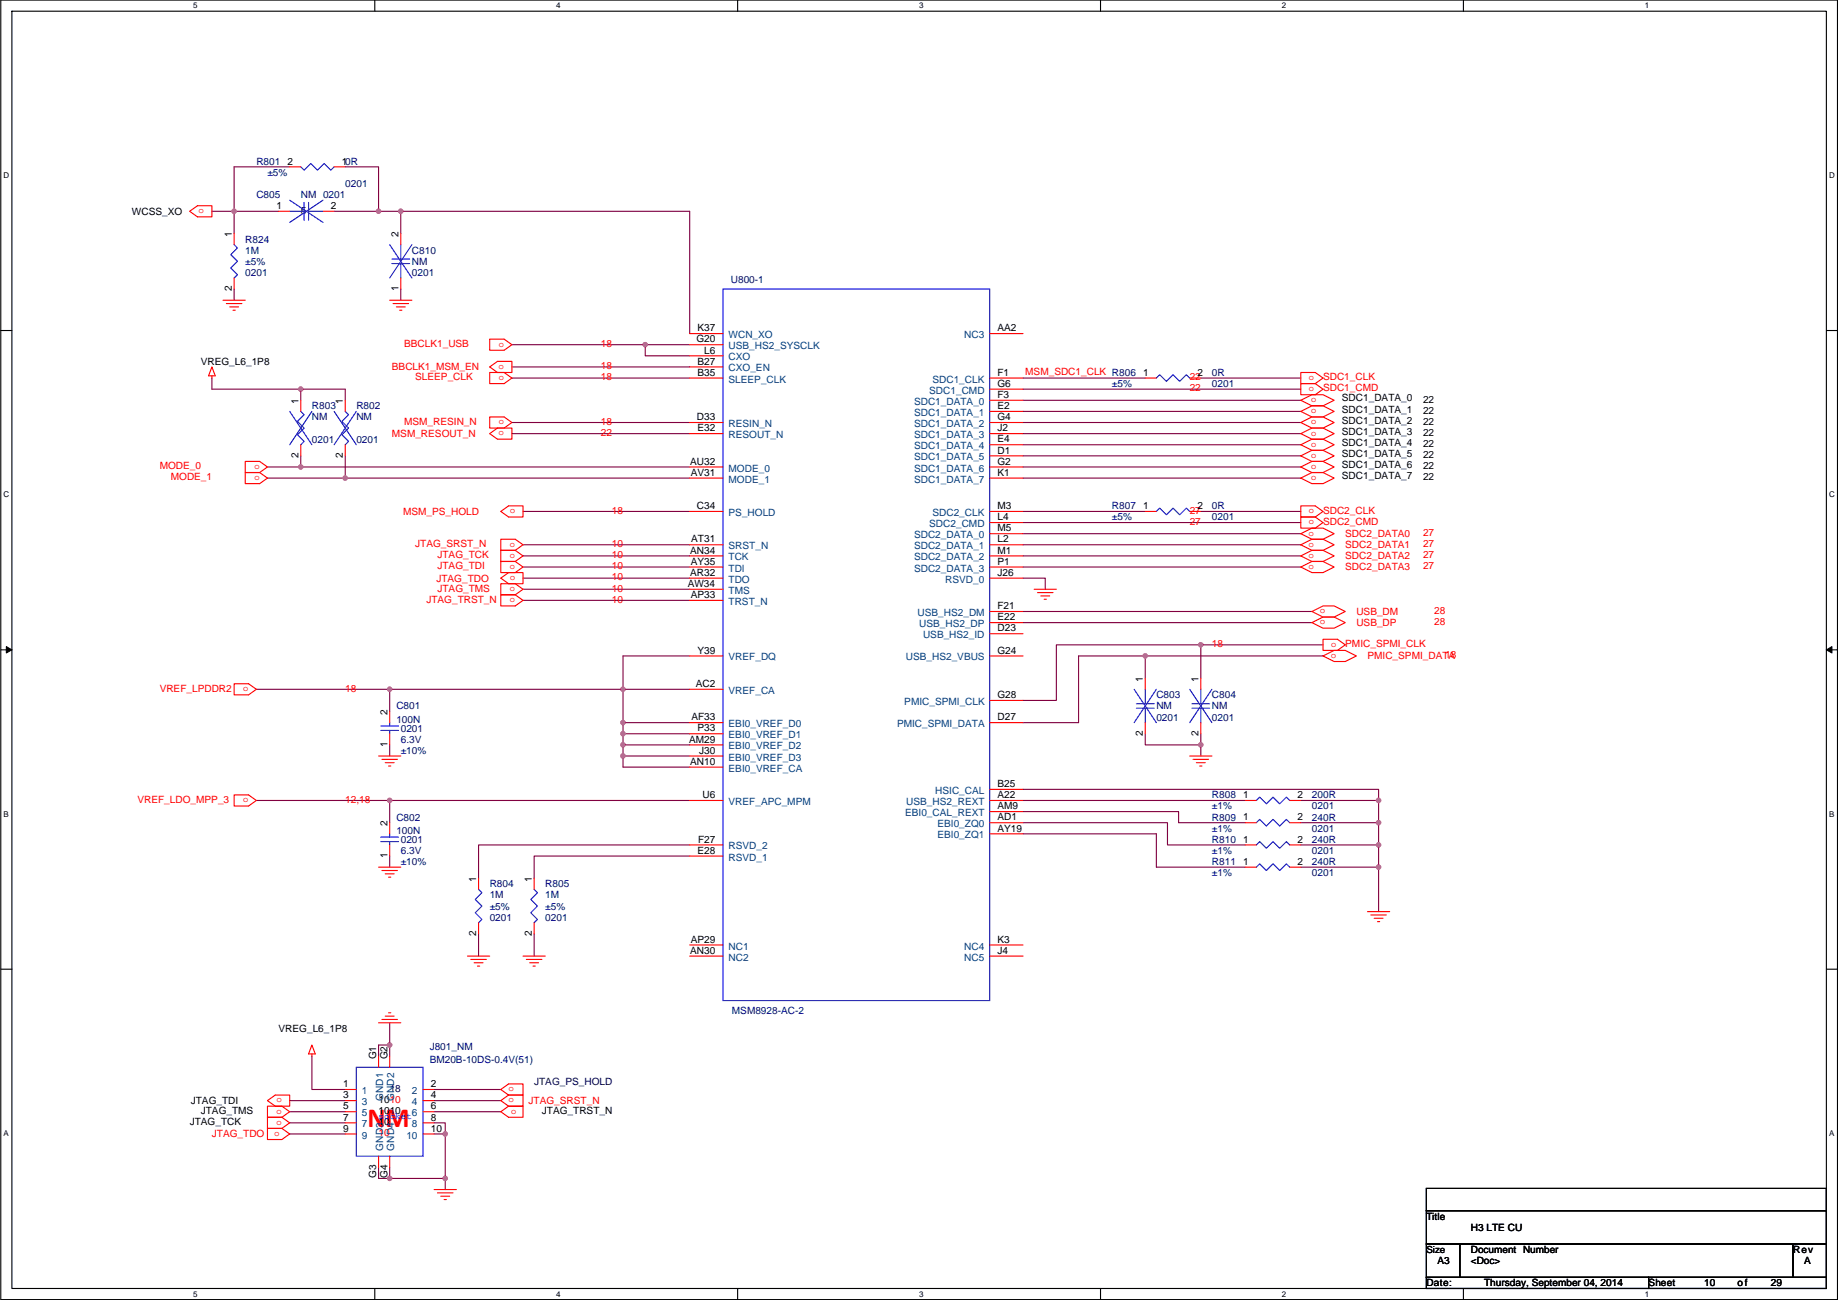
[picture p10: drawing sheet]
<svg xmlns="http://www.w3.org/2000/svg" width="420mm" height="297mm" viewBox="0 0 420 297" stroke-linecap="round" stroke-linejoin="round" font-family="sans-serif">
<path d="M.2 0h419.8v296.9h-419.8zM2.7 2.6h414.8v291.8h-414.8z" fill="none" stroke="#000" stroke-width=".25"/>
<g fill="#fff">
<path d="M44.2 .3h1v2h-1z"/>
<path d="M44.2 294.7h1v2h-1z"/>
</g>
<path d="M85.7 0v2.6M85.7 294.4v2.5" fill="none" stroke="#000" stroke-width=".25"/>
<g fill="#fff">
<path d="M127.1 .3h1v2h-1z"/>
<path d="M127.1 294.7h1v2h-1z"/>
</g>
<path d="M168.6 0v2.6M168.6 294.4v2.5" fill="none" stroke="#000" stroke-width=".25"/>
<g fill="#fff">
<path d="M210.1 .3h1v2h-1z"/>
<path d="M210.1 294.7h1v2h-1z"/>
</g>
<path d="M251.6 0v2.6M251.6 294.4v2.5" fill="none" stroke="#000" stroke-width=".25"/>
<g fill="#fff">
<path d="M293 .3h1v2h-1z"/>
<path d="M293 294.7h1v2h-1z"/>
</g>
<path d="M334.5 0v2.6M334.5 294.4v2.5" fill="none" stroke="#000" stroke-width=".25"/>
<g fill="#fff">
<path d="M376 .3h1v2h-1z"/>
<path d="M376 294.7h1v2h-1z"/>
<path d="M.8 39h1.3v2.1h-1.3z"/>
<path d="M418.1 39h1.3v2.1h-1.3z"/>
<path d="M.8 112h1.3v2h-1.3z"/>
<path d="M418.1 112h1.3v2h-1.3z"/>
</g>
<path d="M.2 75.5h2.5M417.5 75.5h2.5" fill="none" stroke="#000" stroke-width=".25"/>
<g fill="#fff">
<path d="M.8 185h1.2v2h-1.2z"/>
<path d="M418.1 185h1.2v2h-1.2z"/>
</g>
<path d="M.2 148.5h2.5M417.5 148.5h2.5" fill="none" stroke="#000" stroke-width=".25"/>
<path d="M1.4 147.7l1.3 .8-1.3 .7zM417.5 148.5l1.3-.8v1.5z" fill="#000" stroke="#000" stroke-width=".23"/>
<g fill="#fff">
<path d="M.8 257.9h1.2v2h-1.2z"/>
<path d="M418.1 257.9h1.2v2h-1.2z"/>
</g>
<path d="M.2 221.4h2.5M417.5 221.4h2.5M326.1 271.5h91.4v5.1h-91.4zM326.1 276.6h91.4v7.6h-91.4zM326.1 291.9h50.8v2.5h-50.8zM326.1 284.2h7.6v7.7h-7.6zM333.7 284.2h76.2v7.7h-76.2zM376.9 291.9h40.6v2.5h-40.6zM409.9 284.2h7.6v7.7h-7.6z" fill="none" stroke="#000" stroke-width=".25"/>
<g fill="none" stroke="#800040" stroke-width=".25">
<path d="M66.2 38.1h-12.7v10.2h-5.1M78.9 38.1h7.6v10.2M63.7 48.3h-10.2v5.1M76.4 48.3h10.1M86.5 48.3h5.1M91.6 48.3h66.1v27.9M91.6 48.3v5.1M53.5 66.1v2.5M91.6 66.1v2.5M117 78.8h30.5M147.5 78.8v2.5h10.2M147.5 78.8h10.2"/>
<path d="M48.4 86.4v2.5h20.4M68.8 91.5v-2.6h10.1v2.6M117 83.8h40.7M117 86.4h40.7M117 99.1h40.7M117 96.5h40.7M233.9 86.4h27.9M233.9 88.9h63.5M233.9 91.5h63.5M233.9 94h63.5M233.9 96.5h63.5M233.9 99.1h63.5"/>
<path d="M274.5 86.4h22.9M61.1 106.7h7.7M61.1 109.2h17.8M68.8 104.2v2.5h88.9M78.9 104.2v5h78.8M119.6 116.9h38.1M233.9 101.6h63.5M233.9 104.2h63.5M233.9 106.7h63.5M233.9 109.2h63.5M233.9 116.9h27.9M233.9 119.4h63.5"/>
<path d="M274.5 116.9h22.9M119.6 124.5h38.1M119.6 127h38.1M119.6 129.6h38.1M119.6 132.1h38.1M119.6 134.6h38.1M119.6 137.2h38.1M233.9 121.9h63.5M233.9 124.5h63.5M233.9 127h63.5M233.9 129.6h63.5M233.9 132.1h5v2.5"/>
<path d="M233.9 139.7h66M58.6 157.5h30.5M89.1 157.5v5.1M157.7 149.9h-15.3v7.6h-53.3M157.7 157.5h-15.3v7.6M233.9 142.3h66M261.8 149.9v5.1M261.8 149.9h40.6M261.8 149.9h-15.2v15.2h-12.7M274.5 147.3h27.9M274.5 147.3h-33v12.7h-7.6M274.5 147.3v7.7"/>
<path d="M89.1 170.2v2.5M142.4 172.7h15.3M142.4 172.7v2.6h15.3M157.7 165.1h-15.3v2.6M157.7 167.7h-15.3v2.5M157.7 170.2h-15.3v2.5M261.8 167.7v2.5h12.7M274.5 167.7v5M58.6 182.9h30.5M89.1 195.6v2.5M89.1 182.9v5.1M89.1 182.9h68.6"/>
<path d="M157.7 195.6h-35.6v5.1M157.7 193.1h-48.3v7.6M233.9 180.4h81.2v2.5M233.9 190.5h30.4v7.6h20.4M233.9 182.9h50.8M233.9 185.4h35.5v2.6h15.3M233.9 188h33v5.1h17.8M297.4 182.9h17.7v5.1M297.4 198.1h17.7v10.2M297.4 188h17.7v5.1M297.4 193.1h17.7M315.1 193.1v5"/>
<path d="M109.4 213.4v5.1M122.1 213.4v5.1M89.1 238.8v2.5M89.1 233.7v5.1M89.1 238.8h-2.6v2.5M66.2 251.5h12.7M66.2 256.6h12.7M66.2 254h12.7M66.2 259.1h12.7M71.3 241.3v7.6h7.6M99.2 251.5h15.3M99.2 259.1h2.6"/>
<path d="M99.2 254h15.3M99.2 256.6h2.6v2.5M99.2 248.9h15.3M101.8 259.1v10.2M86.5 266.7v2.6h2.6M89.1 266.7v2.6h12.7v2.5"/>
</g>
<g fill="#f0f" stroke="#f0f" stroke-width=".25">
<circle cx="147.5" cy="78.7" r=".5"/>
<circle cx="68.7" cy="106.7" r=".5"/>
<circle cx="78.9" cy="109.2" r=".5"/>
<circle cx="68.7" cy="88.9" r=".5"/>
<circle cx="142.4" cy="157.5" r=".5"/>
<circle cx="142.4" cy="165.1" r=".5"/>
<circle cx="142.4" cy="167.6" r=".5"/>
<circle cx="142.4" cy="170.2" r=".5"/>
<circle cx="142.4" cy="172.7" r=".5"/>
<circle cx="89.1" cy="157.5" r=".5"/>
<circle cx="89.1" cy="182.9" r=".5"/>
<circle cx="274.5" cy="147.3" r=".5"/>
<circle cx="261.8" cy="149.9" r=".5"/>
<circle cx="274.5" cy="170.2" r=".5"/>
<circle cx="315.1" cy="182.9" r=".5"/>
<circle cx="315.1" cy="188" r=".5"/>
<circle cx="315.1" cy="193" r=".5"/>
<circle cx="315.1" cy="198.1" r=".5"/>
<circle cx="91.6" cy="48.3" r=".5"/>
<circle cx="89.1" cy="269.2" r=".5"/>
<circle cx="101.8" cy="259.1" r=".5"/>
<circle cx="101.8" cy="269.2" r=".5"/>
<circle cx="89.1" cy="238.8" r=".5"/>
<circle cx="53.5" cy="48.3" r=".5"/>
<circle cx="86.5" cy="48.3" r=".5"/>
</g>
<g fill="none" stroke="#f00" stroke-width=".25">
<path d="M66.2 38.1h2.6M76.4 38.1h2.5M43.4 48.3l1.7-1.3h3.3v2.6h-3.3zM53.5 53.4v2.5M63.7 48.3h2.5M73.8 48.3h2.6M91.6 53.4v2.5M51 68.6h5.1M51.7 69.4h3.6M52.5 70.1h2M53.3 70.9h.5M53.5 63.5v2.6"/>
<path d="M89.1 68.6h5.1M89.8 69.4h3.6M90.6 70.1h2M91.4 70.9h.5M91.6 63.5v2.6M111.9 77.5h3.3l1.8 1.3-1.8 1.2h-3.3zM157.7 76.2h7.6M157.7 78.8h7.6M226.2 76.2h7.7M48.4 83.8l.8 2.1h-1.5zM48.4 85.9v.5M68.8 91.5v2.5"/>
<path d="M78.9 91.5v2.5M111.9 85.1h3.3l1.8 1.3-1.8 1.3h-3.3zM111.9 95.3h3.3l1.8 1.2-1.8 1.3h-3.3zM111.9 83.8l1.8-1.2h3.3v2.5h-3.3zM111.9 99.1l1.8-1.3h3.3v2.6h-3.3zM157.7 81.3h7.6M157.7 83.8h7.6M157.7 86.4h7.6M157.7 96.5h7.6M157.7 99.1h7.6M226.2 86.4h7.7M226.2 88.9h7.7"/>
<path d="M226.2 91.5h7.7M226.2 94h7.7M226.2 96.5h7.7M226.2 99.1h7.7M261.8 86.4h2.5M272 86.4h2.5M297.4 85.1h3.3l1.7 1.3-1.7 1.3h-3.3zM297.4 87.7h3.3l1.7 1.2-1.7 1.3h-3.3zM297.4 91.5l2.5-1.3h2.5l2.6 1.3-2.6 1.2h-2.5zM297.4 94l2.5-1.3h2.5l2.6 1.3-2.6 1.3h-2.5zM297.4 96.5l2.5-1.2h2.5l2.6 1.2-2.6 1.3h-2.5zM297.4 99.1l2.5-1.3h2.5l2.6 1.3-2.6 1.3h-2.5z"/>
<path d="M56.1 105.4h3.3l1.7 1.3-1.7 1.3h-3.3zM56.1 108h3.3l1.7 1.2-1.7 1.3h-3.3zM68.8 101.6v2.6M78.9 101.6v2.6M114.5 116.9l1.8-1.3h3.3v2.5h-3.3zM157.7 106.7h7.6M157.7 109.2h7.6M157.7 116.9h7.6M226.2 101.6h7.7M226.2 104.2h7.7M226.2 106.7h7.7M226.2 109.2h7.7"/>
<path d="M226.2 116.9h7.7M226.2 119.4h7.7M261.8 116.9h2.5M272 116.9h2.5M297.4 115.6h3.3l1.7 1.3-1.7 1.2h-3.3zM297.4 118.1h3.3l1.7 1.3-1.7 1.3h-3.3zM297.4 101.6l2.5-1.2h2.5l2.6 1.2-2.6 1.3h-2.5zM297.4 104.2l2.5-1.3h2.5l2.6 1.3-2.6 1.2h-2.5zM297.4 106.7l2.5-1.3h2.5l2.6 1.3-2.6 1.3h-2.5zM297.4 109.2l2.5-1.2h2.5l2.6 1.2-2.6 1.3h-2.5zM114.5 123.2h3.3l1.8 1.3-1.8 1.3h-3.3zM114.5 133.4h3.3l1.8 1.2-1.8 1.3h-3.3z"/>
<path d="M114.5 135.9h3.3l1.8 1.3-1.8 1.3h-3.3zM114.5 128.3h3.3l1.8 1.3-1.8 1.2h-3.3zM114.5 132.1l1.8-1.3h3.3v2.6h-3.3zM117.8 125.8h-3.3v2.5h3.3M117.8 125.8l1.8 1.2-1.8 1.3M157.7 124.5h7.6M157.7 127h7.6M157.7 129.6h7.6M157.7 132.1h7.6M157.7 134.6h7.6M157.7 137.2h7.6M226.2 121.9h7.7"/>
<path d="M226.2 124.5h7.7M226.2 127h7.7M226.2 129.6h7.7M226.2 132.1h7.7M226.2 139.7h7.7M236.4 134.6h5.1M237.2 135.4h3.5M237.9 136.2h2.1M238.7 136.9h.5M297.4 121.9l2.5-1.2h2.5l2.6 1.2-2.6 1.3h-2.5zM297.4 124.5l2.5-1.3h2.5l2.6 1.3-2.6 1.3h-2.5zM297.4 127l2.5-1.2h2.5l2.6 1.2-2.6 1.3h-2.5z"/>
<path d="M297.4 129.6l2.5-1.3h2.5l2.6 1.3-2.6 1.2h-2.5zM299.9 139.7l2.5-1.2h2.6l2.5 1.2-2.5 1.3h-2.6zM53.5 156.2h3.3l1.8 1.3-1.8 1.3h-3.3zM157.7 149.9h7.6M157.7 157.5h7.6M226.2 142.3h7.7M226.2 144.8h7.7M226.2 149.9h7.7M261.8 155v2.5M274.5 155v2.5M299.9 142.3l2.5-1.3h2.6l2.5 1.3-2.5 1.2h-2.6zM302.4 149.9l2.6-1.3h2.5l2.6 1.3-2.6 1.3h-2.5z"/>
<path d="M302.4 146.1h3.3l1.8 1.2-1.8 1.3h-3.3zM86.5 172.7h5.1M87.3 173.5h3.6M88.1 174.3h2M88.8 175h.5M89.1 167.7v2.5M89.1 162.6v2.5M157.7 165.1h7.6M157.7 167.7h7.6M157.7 170.2h7.6M157.7 172.7h7.6M157.7 175.3h7.6"/>
<path d="M226.2 160h7.7M226.2 165.1h7.7M261.8 165.1v2.6M272 172.7h5M272.7 173.5h3.6M273.5 174.3h2M274.2 175h.6M274.5 165.1v2.6M53.5 181.6h3.3l1.8 1.3-1.8 1.3h-3.3zM86.5 198.1h5.1M87.3 198.9h3.6M88.1 199.7h2"/>
<path d="M89.1 193.1v2.5M89.1 188v2.5M157.7 182.9h7.6M157.7 193.1h7.6M157.7 195.6h7.6M226.2 180.4h7.7M226.2 182.9h7.7M226.2 185.4h7.7M226.2 188h7.7M226.2 190.5h7.7M284.7 193.1h2.5M284.7 198.1h2.5"/>
<path d="M284.7 182.9h2.5M284.7 188h2.5M294.8 193.1h2.6M294.8 198.1h2.6M294.8 182.9h2.6M294.8 188h2.6M88.8 200.4h.5M106.9 218.5h5M107.6 219.2h3.6M108.4 220h2M109.4 200.7v2.5M109.4 210.8v2.6"/>
<path d="M119.6 218.5h5M120.3 219.2h3.6M121.1 220h2M122.1 200.7v2.5M122.1 210.8v2.6M157.7 215.9h7.6M157.7 218.5h7.6M226.2 215.9h7.7M226.2 218.5h7.7M312.6 208.3h5.1M313.4 209.1h3.5M314.1 209.8h2.1"/>
<path d="M314.9 210.6h.5M71.3 238.8l.8 2h-1.6zM86.5 233.7h5.1M87.3 232.9h3.6M88.1 232.2h2M88.8 231.4h.5M109.1 220.7h.6M121.8 220.7h.6M61.1 251.5l1.8-1.3h3.3v2.6h-3.3zM61.1 257.8h3.3l1.8 1.3-1.8 1.3h-3.3zM61.1 252.8h3.3l1.8 1.2-1.8 1.3h-3.3zM64.4 255.3l1.8 1.3-1.8 1.2"/>
<path d="M64.4 255.3h-3.3v2.5h3.3M71.3 240.8v.5M78.9 248.9h2.6M78.9 251.5h2.6M78.9 254h2.6M78.9 256.6h2.6M78.9 259.1h2.6M86.5 241.3v2.6M89.1 241.3v2.6M96.7 248.9h2.5M96.7 251.5h2.5M96.7 254h2.5"/>
<path d="M96.7 256.6h2.5M96.7 259.1h2.5M114.5 254l1.8-1.2h3.3v2.5h-3.3zM114.5 248.9l1.8-1.2h3.3v2.5h-3.3zM116.3 250.2l-1.8 1.3 1.8 1.3M116.3 250.2h3.3v2.6h-3.3M86.5 264.2v2.5M89.1 264.2v2.5M99.2 271.8h5.1M100 272.6h3.6M100.8 273.3h2M101.5 274.1h.5"/>
</g>
<g fill="none" stroke="#00f" stroke-width=".25">
<path d="M68.8 38.1l.7 .8 1.5-1.5 1.6 1.5 1.5-1.5 1.5 1.5 .8-.8M53.5 55.9l.8 .8-1.5 1.5 1.5 1.5-1.5 1.5 1.5 1.6-.8 .7M66.2 45.7l7.6 5.1M66.2 48.3h3.3M69.5 46.2v4.1M70.5 46.2v4.1M70.5 48.3h3.3M73.8 45.7l-7.6 5.1M89.1 55.9l5.1 7.6M89.6 59.2h4.1M91.6 55.9v3.3M94.2 55.9l-5.1 7.6"/>
<path d="M89.6 60.2h4.1M91.6 60.2v3.3M165.3 66.1h60.9v162.5h-60.9zM66.2 94l5.1 7.6M68.8 94l.7 .8-1.5 1.5 1.5 1.5-1.5 1.5 1.5 1.6-.7 .7M71.3 94l-5.1 7.6M76.4 94l5.1 7.6M78.9 94l.8 .8-1.5 1.5 1.5 1.5-1.5 1.5 1.5 1.6-.8 .7M81.5 94l-5.1 7.6M264.3 86.4l.8-.8 1.5 1.5 1.5-1.5 1.6 1.5 1.5-1.5 .8 .8M264.3 116.9l.8-.8 1.5 1.5 1.5-1.5 1.6 1.5 1.5-1.5 .8 .8M259.3 157.5l5 7.6"/>
<path d="M261.8 157.5v3.3M264.3 157.5l-5 7.6M272 157.5l5 7.6M274.5 157.5v3.3M277 157.5l-5 7.6M87 166.9h4.1M87 165.9h4.1M89.1 166.9v.8M89.1 165.1v.8M259.8 160.8h4M259.8 161.8h4M261.8 161.8v3.3"/>
<path d="M272.5 160.8h4M272.5 161.8h4M274.5 161.8v3.3M87 192.3h4.1M87 191.3h4.1M89.1 192.3v.8M89.1 190.5v.8M287.2 193.1l.8-.8 1.5 1.5 1.5-1.5 1.5 1.5 1.6-1.5 .7 .8M287.2 198.1l.8-.7 1.5 1.5 1.5-1.5 1.5 1.5 1.6-1.5 .7 .7M287.2 182.9l.8-.8 1.5 1.6 1.5-1.6 1.5 1.6 1.6-1.6 .7 .8M287.2 188l.8-.8 1.5 1.5 1.5-1.5 1.5 1.5 1.6-1.5 .7 .8M109.4 203.2l.8 .8-1.6 1.5 1.6 1.5-1.6 1.6 1.6 1.5-.8 .7"/>
<path d="M122.1 203.2l.8 .8-1.6 1.5 1.6 1.5-1.6 1.6 1.6 1.5-.8 .7M81.5 243.9h15.2v20.3h-15.2z"/>
</g>
<text font-size="6.3" fill="#f00" x="84" y="257.5">NM</text>
<g font-size="2.3" fill="#000080">
<text x="58.6" y="37.6">R801</text>
<text x="61.1" y="40.2">±5%</text>
<text x="58.6" y="45.3">C805</text>
<text x="68.8" y="45.3">NM 0201</text>
<text x="78.9" y="42.7">0201</text>
<text x="56.1" y="55.4">R824</text>
<text x="56.1" y="58">1M</text>
<text x="94.2" y="58">C810</text>
<text x="56.1" y="60.5">±5%</text>
<text x="56.1" y="63">0201</text>
<text x="94.2" y="60.5">NM</text>
<text x="94.2" y="63">0201</text>
<text x="167.1" y="64.6">U800-1</text>
<text x="254.2" y="88.4">±5%</text>
<text x="277" y="85.9">0R</text>
<text x="277" y="88.4">0201</text>
<text x="71.3" y="93.5">R803</text>
<text x="81.5" y="93.5">R802</text>
<text x="71.3" y="96.1">NM</text>
<text x="71.3" y="101.1">0201</text>
<text x="81.5" y="96.1">NM</text>
<text x="81.5" y="101.1">0201</text>
<text x="254.2" y="116.4">R807</text>
<text x="254.2" y="118.9">±5%</text>
<text x="277" y="116.4">0R</text>
<text x="277" y="118.9">0201</text>
<text x="264.3" y="159.6">C803</text>
<text x="277" y="159.6">C804</text>
<text x="90.6" y="162.1">C801</text>
<text x="90.6" y="165.1">100N</text>
<text x="91.6" y="167.2">0201</text>
<text x="264.3" y="162.1">NM</text>
<text x="264.3" y="164.6">0201</text>
<text x="277" y="162.1">NM</text>
<text x="277" y="164.6">0201</text>
<text x="91.6" y="169.7">6.3V</text>
<text x="91.6" y="172.3">±10%</text>
<text x="277" y="182.4">R808</text>
<text x="277" y="185">±1%</text>
<text x="299.9" y="182.4">200R</text>
<text x="299.9" y="185">0201</text>
<text x="90.6" y="187.5">C802</text>
<text x="90.6" y="190.5">100N</text>
<text x="277" y="187.5">R809</text>
<text x="277" y="190">±1%</text>
<text x="299.9" y="187.5">240R</text>
<text x="299.9" y="190">0201</text>
<text x="91.6" y="192.6">0201</text>
<text x="91.6" y="195.1">6.3V</text>
<text x="91.6" y="197.7">±10%</text>
<text x="277" y="192.6">R810</text>
<text x="277" y="195.1">±1%</text>
<text x="277" y="197.7">R811</text>
<text x="299.9" y="192.6">240R</text>
<text x="299.9" y="197.7">240R</text>
<text x="299.9" y="195.1">0201</text>
<text x="111.9" y="202.7">R804</text>
<text x="124.6" y="202.7">R805</text>
<text x="277" y="200.2">±1%</text>
<text x="299.9" y="200.2">0201</text>
<text x="111.9" y="205.3">1M</text>
<text x="111.9" y="207.8">±5%</text>
<text x="124.6" y="205.3">1M</text>
<text x="124.6" y="207.8">±5%</text>
<text x="111.9" y="210.4">0201</text>
<text x="124.6" y="210.4">0201</text>
<text x="167.3" y="231.7">MSM8928-AC-2</text>
<text x="98.2" y="239.8">J801_NM</text>
<text x="98.2" y="242.9">BM20B-10DS-0.4V(51)</text>
</g>
<g font-size="2.3">
<text x="65.7" y="37.6">2</text>
<text x="78.2" y="37.6">10R</text>
<text x="63.2" y="47.8">1</text>
<text x="75.6" y="47.8">2</text>
<text x="30.2" y="49.1">WCSS_XO</text>
<text x="68.8" y="48.8">5</text>
<text x="53" y="54.1" transform="rotate(-90 53 54.1)">1</text>
<text x="91.1" y="54.1" transform="rotate(-90 91.1 54.1)">2</text>
<text x="53" y="66.6" transform="rotate(-90 53 66.6)">2</text>
<text x="91.1" y="66.6" transform="rotate(-90 91.1 66.6)">1</text>
<text x="159.4" y="75.7">K37</text>
<text x="228" y="75.7">AA2</text>
<text x="45.9" y="83.4">VREG_L6_1P8</text>
<text x="159.2" y="78.2">G20</text>
<text x="159.4" y="83.3">B27</text>
<text x="161" y="80.8">L6</text>
<text x="159.4" y="85.9">B35</text>
<text x="228" y="88.4">G6</text>
<text x="228" y="85.9">F1</text>
<text x="261.3" y="85.9">1</text>
<text x="273.7" y="85.9">2</text>
<text x="68.2" y="92.2" transform="rotate(-90 68.2 92.2)">1</text>
<text x="78.4" y="92.2" transform="rotate(-90 78.4 92.2)">1</text>
<text x="228" y="90.9">F3</text>
<text x="228" y="93.5">E2</text>
<text x="306.8" y="91.7">SDC1_DATA_0</text>
<text x="306.8" y="94.3">SDC1_DATA_1</text>
<text x="325.3" y="92">22</text>
<text x="325.3" y="94.5">22</text>
<text x="159.3" y="96">D33</text>
<text x="159.4" y="98.6">E32</text>
<text x="228" y="96">G4</text>
<text x="228" y="98.6">J2</text>
<text x="228" y="101.1">E4</text>
<text x="306.8" y="96.8">SDC1_DATA_2</text>
<text x="306.8" y="99.4">SDC1_DATA_3</text>
<text x="306.8" y="101.9">SDC1_DATA_4</text>
<text x="325.3" y="97.1">22</text>
<text x="325.3" y="99.6">22</text>
<text x="68.2" y="104.7" transform="rotate(-90 68.2 104.7)">2</text>
<text x="78.4" y="104.7" transform="rotate(-90 78.4 104.7)">2</text>
<text x="157.8" y="106.2">AU32</text>
<text x="228" y="103.6">D1</text>
<text x="228" y="106.2">G2</text>
<text x="306.8" y="104.4">SDC1_DATA_5</text>
<text x="306.8" y="107">SDC1_DATA_6</text>
<text x="325.3" y="102.2">22</text>
<text x="325.3" y="104.7">22</text>
<text x="325.3" y="107.2">22</text>
<text x="157.9" y="108.7">AV31</text>
<text x="228" y="108.7">K1</text>
<text x="306.8" y="109.5">SDC1_DATA_7</text>
<text x="325.3" y="109.8">22</text>
<text x="159.3" y="116.3">C34</text>
<text x="228" y="118.9">L4</text>
<text x="228" y="116.3">M3</text>
<text x="261.3" y="116.3">1</text>
<text x="273.7" y="116.3">2</text>
<text x="158" y="124">AT31</text>
<text x="228" y="121.4">M5</text>
<text x="228" y="124">L2</text>
<text x="157.8" y="126.5">AN34</text>
<text x="157.8" y="131.6">AR32</text>
<text x="157.9" y="129">AY35</text>
<text x="228" y="126.5">M1</text>
<text x="228" y="129">P1</text>
<text x="228" y="131.6">J26</text>
<text x="157.2" y="134.1">AW34</text>
<text x="157.9" y="136.7">AP33</text>
<text x="228" y="139.2">F21</text>
<text x="228" y="141.7">E22</text>
<text x="159.5" y="149.4">Y39</text>
<text x="228" y="144.3">D23</text>
<text x="228" y="149.4">G24</text>
<text x="261.3" y="155.7" transform="rotate(-90 261.3 155.7)">1</text>
<text x="274" y="155.7" transform="rotate(-90 274 155.7)">1</text>
<text x="159.1" y="157">AC2</text>
<text x="228" y="159.5">G28</text>
<text x="88.6" y="163.3" transform="rotate(-90 88.6 163.3)">2</text>
<text x="158" y="164.6">AF33</text>
<text x="159.4" y="167.1">P33</text>
<text x="228" y="164.6">D27</text>
<text x="88.6" y="170.7" transform="rotate(-90 88.6 170.7)">1</text>
<text x="157.6" y="169.7">AM29</text>
<text x="159.8" y="172.2">J30</text>
<text x="261.3" y="168.2" transform="rotate(-90 261.3 168.2)">2</text>
<text x="274" y="168.2" transform="rotate(-90 274 168.2)">2</text>
<text x="157.8" y="174.8">AN10</text>
<text x="228" y="179.8">B25</text>
<text x="160.6" y="182.4">U6</text>
<text x="228" y="182.4">A22</text>
<text x="228" y="184.9">AM9</text>
<text x="284.2" y="182.4">1</text>
<text x="296.6" y="182.4">2</text>
<text x="88.6" y="188.7" transform="rotate(-90 88.6 188.7)">2</text>
<text x="228" y="187.5">AD1</text>
<text x="228" y="190">AY19</text>
<text x="284.2" y="187.5">1</text>
<text x="296.6" y="187.5">2</text>
<text x="88.6" y="196.1" transform="rotate(-90 88.6 196.1)">1</text>
<text x="159.4" y="195.1">E28</text>
<text x="159.6" y="192.5">F27</text>
<text x="284.2" y="192.5">1</text>
<text x="284.2" y="197.6">1</text>
<text x="296.6" y="192.5">2</text>
<text x="296.6" y="197.6">2</text>
<text x="108.9" y="201.4" transform="rotate(-90 108.9 201.4)">1</text>
<text x="121.6" y="201.4" transform="rotate(-90 121.6 201.4)">1</text>
<text x="108.9" y="213.9" transform="rotate(-90 108.9 213.9)">2</text>
<text x="121.6" y="213.9" transform="rotate(-90 121.6 213.9)">2</text>
<text x="157.9" y="215.4">AP29</text>
<text x="228" y="215.4">K3</text>
<text x="157.8" y="217.9">AN30</text>
<text x="228" y="217.9">J4</text>
<text x="63.7" y="235.8">VREG_L6_1P8</text>
<text x="86" y="242.1" transform="rotate(-90 86 242.1)">G1</text>
<text x="88.6" y="242.1" transform="rotate(-90 88.6 242.1)">G2</text>
<text x="78.4" y="248.4">1</text>
<text x="78.4" y="251">3</text>
<text x="98.5" y="248.4">2</text>
<text x="98.5" y="251">4</text>
<text x="43.4" y="257.1">JTAG_TCK</text>
<text x="43.6" y="252.3">JTAG_TDI</text>
<text x="45.9" y="254.6">JTAG_TMS</text>
<text x="78.4" y="253.5">5</text>
<text x="78.4" y="256">7</text>
<text x="86.5" y="252">1010</text>
<text x="86.5" y="257.1">10</text>
<text x="86.5" y="254.6">1010</text>
<text x="98.5" y="253.5">6</text>
<text x="98.5" y="256">8</text>
<text x="123.9" y="254.6">JTAG_TRST_N</text>
<text x="78.4" y="258.6">9</text>
<text x="98.5" y="258.6">10</text>
<text x="86" y="269" transform="rotate(-90 86 269)">G3</text>
<text x="88.6" y="269" transform="rotate(-90 88.6 269)">G4</text>
<text x="326.1" y="278.7">Title</text>
<text x="336.2" y="281.2">H3 LTE CU</text>
<text x="336.2" y="286.3">Document Number</text>
<text x="409.9" y="286.3">Rev</text>
<text x="326.1" y="293.9">Date:</text>
<text x="328.6" y="288.8">A3</text>
<text x="336.2" y="288.8">&lt;Doc&gt;</text>
<text x="339.3" y="293.9">Thursday, September 04, 2014</text>
<text x="376.9" y="293.9">Sheet</text>
<text x="389.6" y="293.9">10</text>
<text x="397.2" y="293.9">of</text>
<text x="404.8" y="293.9">29</text>
<text x="412.4" y="288.8">A</text>
</g>
<g font-size="2.3" fill="#004080">
<text x="166.5" y="77.3">WCN_XO</text>
<text x="220.4" y="77.3">NC3</text>
<text x="166.5" y="79.8">USB_HS2_SYSCLK</text>
<text x="166.5" y="82.3">CXO</text>
<text x="166.5" y="84.9">CXO_EN</text>
<text x="166.5" y="87.4">SLEEP_CLK</text>
<text x="212.4" y="90">SDC1_CMD</text>
<text x="213.2" y="87.4">SDC1_CLK</text>
<text x="208.9" y="92.5">SDC1_DATA_0</text>
<text x="208.9" y="95">SDC1_DATA_1</text>
<text x="166.5" y="97.6">RESIN_N</text>
<text x="166.5" y="100.1">RESOUT_N</text>
<text x="208.9" y="97.6">SDC1_DATA_2</text>
<text x="208.9" y="100.1">SDC1_DATA_3</text>
<text x="166.5" y="107.7">MODE_0</text>
<text x="208.9" y="102.7">SDC1_DATA_4</text>
<text x="208.9" y="105.2">SDC1_DATA_5</text>
<text x="208.9" y="107.7">SDC1_DATA_6</text>
<text x="166.5" y="110.3">MODE_1</text>
<text x="208.9" y="110.3">SDC1_DATA_7</text>
<text x="166.5" y="117.9">PS_HOLD</text>
<text x="213.2" y="117.9">SDC2_CLK</text>
<text x="166.5" y="125.5">SRST_N</text>
<text x="208.9" y="123">SDC2_DATA_0</text>
<text x="208.9" y="125.5">SDC2_DATA_1</text>
<text x="212.4" y="120.4">SDC2_CMD</text>
<text x="166.5" y="128.1">TCK</text>
<text x="166.5" y="130.6">TDI</text>
<text x="208.9" y="128.1">SDC2_DATA_2</text>
<text x="208.9" y="130.6">SDC2_DATA_3</text>
<text x="166.5" y="133.1">TDO</text>
<text x="166.5" y="135.7">TMS</text>
<text x="216.1" y="133.1">RSVD_0</text>
<text x="166.5" y="138.2">TRST_N</text>
<text x="209.8" y="140.8">USB_HS2_DM</text>
<text x="210.1" y="143.3">USB_HS2_DP</text>
<text x="211" y="145.8">USB_HS2_ID</text>
<text x="166.5" y="150.9">VREF_DQ</text>
<text x="207.1" y="150.9">USB_HS2_VBUS</text>
<text x="166.5" y="158.5">VREF_CA</text>
<text x="206.7" y="161.1">PMIC_SPMI_CLK</text>
<text x="166.5" y="166.2">EBI0_VREF_D0</text>
<text x="205.1" y="166.2">PMIC_SPMI_DATA</text>
<text x="166.5" y="168.7">EBI0_VREF_D1</text>
<text x="166.5" y="171.2">EBI0_VREF_D2</text>
<text x="166.5" y="173.8">EBI0_VREF_D3</text>
<text x="166.5" y="176.3">EBI0_VREF_CA</text>
<text x="166.5" y="183.9">VREF_APC_MPM</text>
<text x="207.2" y="183.9">USB_HS2_REXT</text>
<text x="213.8" y="181.4">HSIC_CAL</text>
<text x="206.9" y="186.5">EBI0_CAL_REXT</text>
<text x="214.3" y="189">EBI0_ZQ0</text>
<text x="214.3" y="191.6">EBI0_ZQ1</text>
<text x="166.5" y="194.1">RSVD_2</text>
<text x="166.5" y="196.6">RSVD_1</text>
<text x="166.5" y="217">NC1</text>
<text x="166.5" y="219.5">NC2</text>
<text x="220.4" y="217">NC4</text>
<text x="220.4" y="219.5">NC5</text>
<text x="82.7" y="250">1</text>
<text x="87.6" y="251.6" transform="rotate(-90 87.6 251.6)">GND1</text>
<text x="90.1" y="251.6" transform="rotate(-90 90.1 251.6)">GND2</text>
<text x="94.2" y="250">2</text>
<text x="82.7" y="252.5">3</text>
<text x="82.7" y="255.1">5</text>
<text x="82.7" y="257.6">7</text>
<text x="94.2" y="252.5">4</text>
<text x="94.2" y="255.1">6</text>
<text x="94.2" y="257.6">8</text>
<text x="82.7" y="260.1">9</text>
<text x="87.6" y="262.9" transform="rotate(-90 87.6 262.9)">GND3</text>
<text x="90.1" y="262.9" transform="rotate(-90 90.1 262.9)">GND4</text>
<text x="92.9" y="260.1">10</text>
</g>
<g font-size="2.3" fill="#f00">
<text x="92.4" y="79.3">BBCLK1_USB</text>
<text x="137.3" y="79.3">18</text>
<text x="89.6" y="84.6">BBCLK1_MSM_EN</text>
<text x="94.9" y="86.9">SLEEP_CLK</text>
<text x="137.3" y="86.9">18</text>
<text x="137.3" y="84.4">18</text>
<text x="234.4" y="85.7">MSM_SDC1_CLK R806</text>
<text x="272" y="86.9">22</text>
<text x="272" y="89.5">22</text>
<text x="302.4" y="86.9">SDC1_CLK</text>
<text x="302.4" y="89.5">SDC1_CMD</text>
<text x="89.6" y="99.9">MSM_RESOUT_N</text>
<text x="92.4" y="97.1">MSM_RESIN_N</text>
<text x="137.3" y="97.1">18</text>
<text x="137.3" y="99.6">22</text>
<text x="36.5" y="107.2">MODE_0</text>
<text x="39" y="109.8">MODE_1</text>
<text x="92.1" y="117.6">MSM_PS_HOLD</text>
<text x="139.9" y="117.4">18</text>
<text x="272" y="117.4">27</text>
<text x="272" y="119.9">27</text>
<text x="302.4" y="117.4">SDC2_CLK</text>
<text x="302.4" y="119.9">SDC2_CMD</text>
<text x="94.9" y="125">JTAG_SRST_N</text>
<text x="139.9" y="125">10</text>
<text x="307.5" y="122.7">SDC2_DATA0</text>
<text x="307.5" y="125.3">SDC2_DATA1</text>
<text x="325.3" y="122.5">27</text>
<text x="325.3" y="125">27</text>
<text x="100" y="127.6">JTAG_TCK</text>
<text x="100" y="130.1">JTAG_TDI</text>
<text x="139.9" y="127.6">10</text>
<text x="139.9" y="130.1">10</text>
<text x="307.5" y="127.8">SDC2_DATA2</text>
<text x="307.5" y="130.3">SDC2_DATA3</text>
<text x="325.3" y="127.6">27</text>
<text x="325.3" y="130.1">27</text>
<text x="97.5" y="137.7">JTAG_TRST_N</text>
<text x="99.7" y="132.9">JTAG_TDO</text>
<text x="100" y="135.2">JTAG_TMS</text>
<text x="139.9" y="132.6">10</text>
<text x="139.9" y="137.7">10</text>
<text x="139.9" y="135.2">10</text>
<text x="310.1" y="140.5">USB_DM</text>
<text x="310.1" y="143">USB_DP</text>
<text x="327.8" y="140.3">28</text>
<text x="327.8" y="142.8">28</text>
<text x="277" y="147.9">18</text>
<text x="307.5" y="147.9">PMIC_SPMI_CLK</text>
<text x="312.6" y="150.7">PMIC_SPMI_DATA</text>
<text x="330.4" y="150.4">18</text>
<text x="36.5" y="158">VREF_LPDDR2</text>
<text x="78.9" y="158">18</text>
<text x="31.4" y="183.4">VREF_LDO_MPP_3</text>
<text x="78.9" y="183.4">12,18</text>
<text x="120.8" y="252.3">JTAG_SRST_N</text>
<text x="48.4" y="259.9">JTAG_TDO</text>
<text x="86.5" y="259.6">10</text>
</g>
<g font-size="2.3" fill="#000040">
<text x="89.1" y="249.5">18</text>
<text x="122.1" y="247.9">JTAG_PS_HOLD</text>
</g>
<text font-size="2.2" x="326.1" y="286.2">Size</text>
<g font-size="2.1" fill="#f00">
<text x="45.4" y="48.7">o</text>
<text x="115.2" y="78.3" transform="rotate(180 115.2 78.3)">o</text>
<text x="114" y="84.3">o</text>
<text x="115.2" y="85.9" transform="rotate(180 115.2 85.9)">o</text>
<text x="300.4" y="85.9" transform="rotate(180 300.4 85.9)">o</text>
<text x="300.4" y="88.4" transform="rotate(180 300.4 88.4)">o</text>
<text x="300.9" y="91" transform="rotate(180 300.9 91)">o</text>
<text x="300.9" y="93.5" transform="rotate(180 300.9 93.5)">o</text>
<text x="114" y="99.5">o</text>
<text x="115.2" y="96.1" transform="rotate(180 115.2 96.1)">o</text>
<text x="300.9" y="96.1" transform="rotate(180 300.9 96.1)">o</text>
<text x="300.9" y="98.6" transform="rotate(180 300.9 98.6)">o</text>
<text x="300.9" y="101.1" transform="rotate(180 300.9 101.1)">o</text>
<text x="59.4" y="106.2" transform="rotate(180 59.4 106.2)">o</text>
<text x="300.9" y="103.7" transform="rotate(180 300.9 103.7)">o</text>
<text x="300.9" y="106.2" transform="rotate(180 300.9 106.2)">o</text>
<text x="59.4" y="108.8" transform="rotate(180 59.4 108.8)">o</text>
<text x="300.9" y="108.8" transform="rotate(180 300.9 108.8)">o</text>
<text x="116.5" y="117.3">o</text>
<text x="300.4" y="116.4" transform="rotate(180 300.4 116.4)">o</text>
<text x="300.4" y="118.9" transform="rotate(180 300.4 118.9)">o</text>
<text x="117.8" y="124" transform="rotate(180 117.8 124)">o</text>
<text x="299.1" y="122.4">o</text>
<text x="299.1" y="124.9">o</text>
<text x="117.8" y="126.5" transform="rotate(180 117.8 126.5)">o</text>
<text x="117.8" y="129.1" transform="rotate(180 117.8 129.1)">o</text>
<text x="299.1" y="127.4">o</text>
<text x="299.1" y="130">o</text>
<text x="116.5" y="132.5">o</text>
<text x="117.8" y="134.2" transform="rotate(180 117.8 134.2)">o</text>
<text x="117.8" y="136.7" transform="rotate(180 117.8 136.7)">o</text>
<text x="301.7" y="140.1">o</text>
<text x="301.7" y="142.7">o</text>
<text x="305.5" y="146.9" transform="rotate(180 305.5 146.9)">o</text>
<text x="304.2" y="150.3">o</text>
<text x="56.8" y="157" transform="rotate(180 56.8 157)">o</text>
<text x="56.8" y="182.4" transform="rotate(180 56.8 182.4)">o</text>
<text x="63.2" y="251.9">o</text>
<text x="116.3" y="251.9">o</text>
<text x="116.3" y="249.4">o</text>
<text x="64.4" y="256.1" transform="rotate(180 64.4 256.1)">o</text>
<text x="64.4" y="253.5" transform="rotate(180 64.4 253.5)">o</text>
<text x="118" y="253.5" transform="rotate(180 118 253.5)">o</text>
<text x="62.7" y="259.5">o</text>
</g>
<text font-size="2.1" fill="#00f" x="86.5" y="255.7">socket</text>
<g font-size="1.8">
<text x="44.2" y="1.9">5</text>
<text x="127.1" y="1.9">4</text>
<text x="210.1" y="1.9">3</text>
<text x="293" y="1.9">2</text>
<text x="376" y="1.9">1</text>
<text x=".8" y="40.7">D</text>
<text x="418.1" y="40.7">D</text>
<text x=".8" y="113.6">C</text>
<text x="418.1" y="113.6">C</text>
<text x=".8" y="186.6">B</text>
<text x="418.1" y="186.6">B</text>
<text x=".8" y="259.5">A</text>
<text x="418.1" y="259.5">A</text>
<text x="44.2" y="296.3">5</text>
<text x="127.1" y="296.3">4</text>
<text x="210.1" y="296.3">3</text>
<text x="293" y="296.3">2</text>
<text x="376" y="296.3">1</text>
</g>
</svg>
